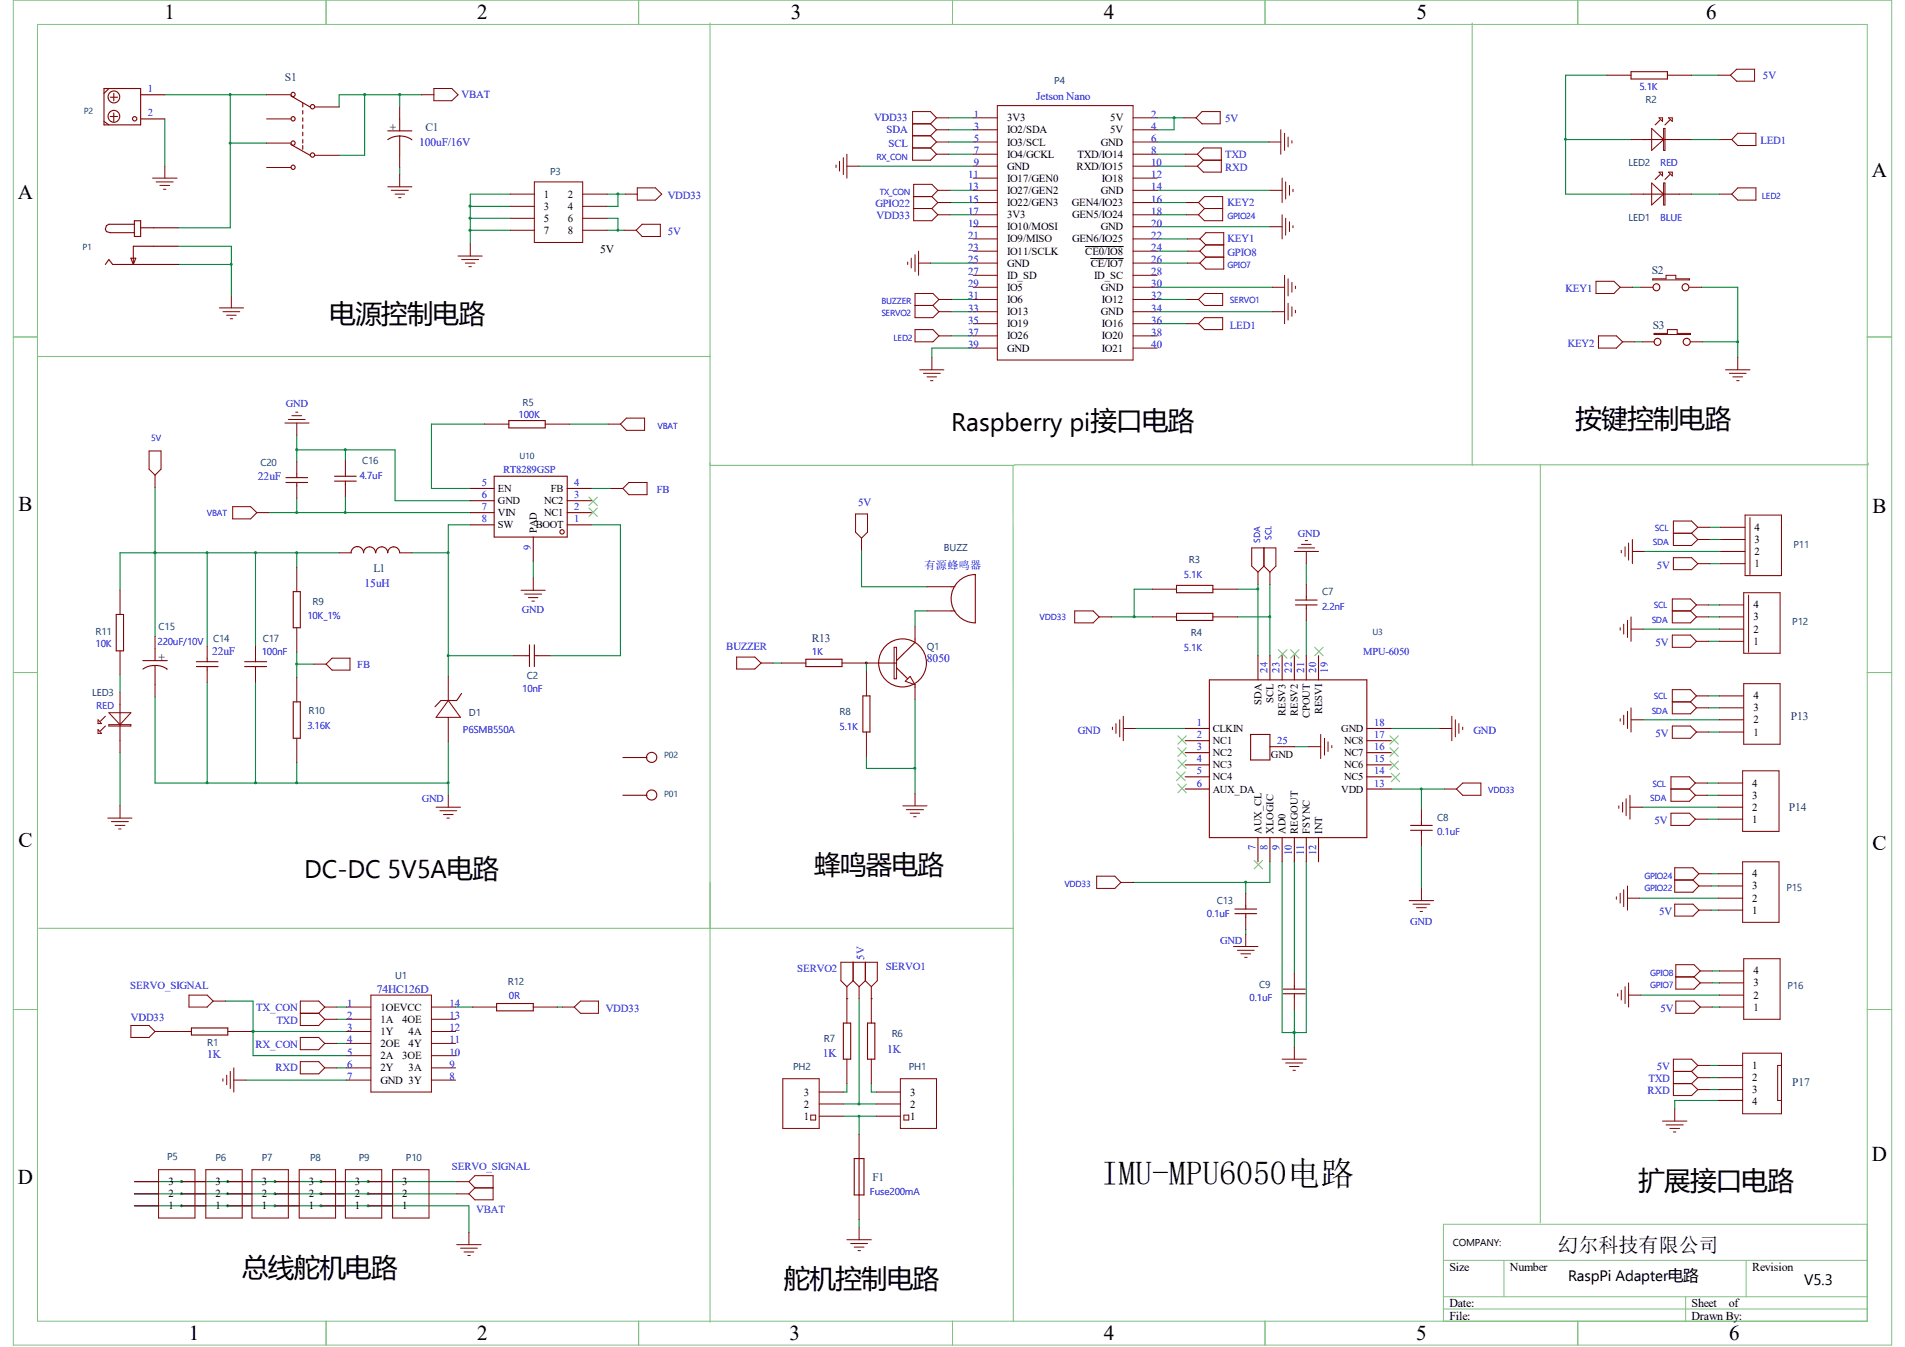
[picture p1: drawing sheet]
<svg xmlns="http://www.w3.org/2000/svg" width="297mm" height="210mm" viewBox="0 0 297 210" stroke-linecap="round" stroke-linejoin="round" font-family="sans-serif">
<g fill="none" stroke="#81c081" stroke-width=".16">
<path d="M2.1 0h292.8v209.7h-292.8zM5.8 3.8h285.3v202.2h-285.3zM50.8 0v3.8M99.6 0v3.8M148.5 0v3.8M197.2 0v3.8M246 0v3.8M2.1 52.5h3.7M291.1 52.5h3.8M2.1 104.9h3.7M291.1 104.9h3.8M2.1 157.4h3.7"/>
<path d="M291.1 157.4h3.8M225 196.5h66.1M234.5 196.5v5.7M272.2 196.5v5.7M291.1 190.9h-66.1v15.1M50.8 206v3.7M99.6 206v3.7M148.5 206v3.7M197.2 206v3.7M225 204.1h66.1M225 202.2h66.1M246 206v3.7"/>
<path d="M262.8 202.2v3.8"/>
</g>
<g fill="none" stroke="#81c081" stroke-width=".17">
<path d="M110.7 3.6v202.6M229.5 3.6v69M5.8 55.6h104.9M91.8 77.5l1.3 1.3M91.8 79.2l1.3 1.3M93.1 77.5l-1.3 1.3M93.1 79.2l-1.3 1.3M110.7 72.6h47.5M157.9 72.6l.1 133.4M240.2 72.4v118.3M291.3 72.2v.3h-133.1M183.6 114.7l1.4 1.3"/>
<path d="M183.6 116.6l1.4 1.3M183.6 118.5l1.4 1.3M185 114.7l-1.4 1.3M185 116.6l-1.4 1.3M185 118.5l-1.4 1.3M199.3 101.3l1.4 1.3M200.7 101.3l-1.4 1.3M201.2 101.3l1.3 1.3M202.5 101.3l-1.3 1.3M205 100.9l1.3 1.3M206.3 100.9l-1.3 1.3M216.7 114.7l1.3 1.3"/>
<path d="M216.7 116.6l1.3 1.3M216.7 118.7l1.3 1.3M218 114.7l-1.3 1.3M218 116.6l-1.3 1.3M218 118.7l-1.3 1.3M183.4 120.4l1.4 1.3M183.6 122.3l1.4 1.3M184.8 120.4l-1.4 1.3M185 122.3l-1.4 1.3M195.5 134.2l1.3 1.3M196.8 134.2l-1.3 1.3M216.9 120.6l1.3 1.3"/>
<path d="M218.2 120.6l-1.3 1.3M6.1 144.7h151.9"/>
</g>
<g fill="none" stroke="#008040" stroke-width=".17">
<path d="M25.7 14.8h15.9M25.7 18.5v7.4M35.9 14.8v20.7h-8.1M56.9 14.8v9.4h-4M62.3 14.8v1.9M65.7 14.8h-12.8v1.9M147.9 18.4h3.8M180.4 18.4h4.2M183 18.4v1.8h-2.6M250.5 11.7h-6.4v18.6h10.2M263.7 11.7h4.2M27.8 38.4h8.3v7.7"/>
<path d="M35.9 22.3h5.7M62.3 26.1v1.1M73.3 32.2h6.2M73.3 35.9h6.2M73.3 34h6.2M79.5 30.3h-6.2v7.7M94.7 30.3h2.8M94.7 34h1.7v1.9M94.7 35.9h2.6M96.4 30.3v1.9h-1.7M133.9 25.9h17.8M147.9 24h3.8"/>
<path d="M147.9 22.1h3.8M147.9 20.2h3.8M148.1 29.7h3.6M148.1 33.5h3.6M148.1 31.6h3.6M180.4 24h4.4M180.4 22.1h17.4M180.4 35.3h17.6M180.4 29.7h17.6M180.4 25.9h4.4M180.4 33.5h4.6M180.4 31.6h4.6"/>
<path d="M180.4 39.2h4.8M180.4 37.3h4.8M244.1 21.8h10.2M263.7 30.3h4.4M263.7 21.8h4.4M27.8 41.2h8.3M145.1 41h6.6M148.3 46.7h3.4M148.3 48.6h3.4M148.3 52.4h3.4M151.7 54.3h-6.4v1.5M180.4 46.7h4.6"/>
<path d="M180.4 48.6h18M180.4 41h4.8M180.4 44.8h18M180.4 50.5h4.6M254.5 44.8h1.3M254.9 53.3h1.1M265.3 44.8h5.6v11M265.4 53.3h5.5M24.2 76v23.2M42 79.9h31.3M46.3 70.1h15.3v8h11.7M46.3 67.9v4.1"/>
<path d="M46.3 77.7v2.2M53.8 70.1v1.7M53.8 77.5v2.4M75.6 66.1h-8.3v10.1h6M88.8 66.1h6M92.2 76.2h3M24.2 86.2h.1M32.3 86.2v14.6M39.8 86.2v14.6M46.3 86.2v2.2M52.9 86.2h-34.2v5.8M64.2 86.2h5.7"/>
<path d="M73.3 81.8h-3.4v23.7M83.1 87.5v2.6M92.2 81.8h4.5v20.4h-10.9M134.3 85.8v5.7h10.2M144.5 95.2h-1.8v2.5M173.3 96.2h6.4M179.7 91.9h-2.9v4.3M192.9 96.2h5.1M192.9 91.9h3.2M196.1 91.1v11.1M198 91.1v11.1M203.7 87.9v3.2"/>
<path d="M203.7 96.7v5.5M256.2 98.1h11.9M256.4 86h11.9M266.4 94.3h1.7M266.4 96.2h1.7M266.4 100h1.7M266.6 82.2h1.7M266.6 84.1h1.7M266.6 87.9h1.7M18.7 105.2v2.7M18.7 117.3v8.3M24.2 108.7v13.4h45.7"/>
<path d="M32.3 106.4v15.7M39.8 106.4v15.7M46.3 101.7v3.9M46.3 118.9v3.2M46.3 103.5h2.6M69.9 102.2h10.2M69.9 115.7v8.3M120.5 103.4h1.3M135.1 103.4h.1M135.1 103.4v1.3M135.1 117.9v1.9h7.6M142.7 109.1v14.7"/>
<path d="M177 113.6h7.8M201.8 116.4h2.2M216.9 113.6h7.6M256.2 112.2h11.9M266.4 108.5h1.7M266.4 110.4h1.7M266.4 114.1h1.7M194.2 137.6v1.7M198 134.4v3.2h-21.3M199.9 134.4v26.6h3.8v-26.6M201.8 134.4v17.4M216.9 123h8.3"/>
<path d="M221.6 123v3.2M221.6 131.9v6.6M256 125.9h11.9M266.2 122.1h1.7M266.2 124h1.7M266.2 127.7h1.7M266.8 136.2h1.1M266.8 138.1h1.1M35.1 156.1h4.4v8.5h14.5M52.5 158.9h1.5M52.5 157h1.5M71 157h2.7"/>
<path d="M86.9 157h.8M132 155.7h.1M133.9 155.7v16.4M135.8 155.7h.1M194.2 144.9v.8M201.8 157.4v5.9M255.7 140h12.2M255.8 155.2h12.3M266.8 141.9h1.1M267 157h1.1M267 151.4h1.1M267 153.2h1.1"/>
<path d="M26.1 160.8h.1M38.4 168.4h15.6M39.3 160.8h14.7M39.5 160.8h.1M52.5 166.5h1.5M52.5 162.7h1.5M131.5 172.1h5.1M131.5 174h5.1M132 169v1.3h-.5M133.9 174v2.9M135.8 169v1.3h.8M201.8 161h.1"/>
<path d="M266.6 166.1h1.3M266.6 168h1.3M266.6 169.9h1.3M267.9 171.6h-6.8v1.3M21 184.2h50.2M21 186.1h50.2M21 188h52.1v4.2M28.3 184.2h.1M28.3 186.1h.1M28.3 188h.1M35.5 184.2h.1M35.5 186.1h.1"/>
<path d="M35.5 188h.1M42.9 184.2h.1M42.9 186.1h.1M42.9 188h.1M50.1 184.2h.1M50.1 186.1h.1M50.1 188h.1M57.4 186.1h.1M57.4 184.2h.1M57.4 188h.1M133.9 190.1v1.3"/>
</g>
<g fill="#008040" stroke="#008040" stroke-width=".16">
<path d="M39.7 86.1h.3v.2h-.3z" fill-rule="evenodd"/>
<path d="M39.7 121.9h.3v.3h-.3z" fill-rule="evenodd"/>
<path d="M142.5 119.7h.2v.2h-.2z" fill-rule="evenodd"/>
<path d="M39.3 160.7h.3v.2h-.3z" fill-rule="evenodd"/>
<path d="M39.3 160.7h.3v.2h-.3z" fill-rule="evenodd"/>
<path d="M182.9 18.2h.3v.3h-.3z" fill-rule="evenodd"/>
<path d="M73.2 35.8h.2v.2h-.2z" fill-rule="evenodd"/>
<path d="M73.2 32h.2v.2h-.2z" fill-rule="evenodd"/>
<path d="M73.2 33.9h.2v.2h-.2z" fill-rule="evenodd"/>
<path d="M62.2 14.6h.2v.2h-.2z" fill-rule="evenodd"/>
<path d="M56.7 14.6h.3v.2h-.3z" fill-rule="evenodd"/>
<path d="M176.7 96.1h.2v.2h-.2z" fill-rule="evenodd"/>
<path d="M57.3 184.1h.2v.2h-.2z" fill-rule="evenodd"/>
<path d="M57.3 186h.2v.2h-.2z" fill-rule="evenodd"/>
<path d="M57.3 187.9h.2v.2h-.2z" fill-rule="evenodd"/>
<path d="M49.9 184.1h.3v.2h-.3z" fill-rule="evenodd"/>
<path d="M49.9 186h.3v.2h-.3z" fill-rule="evenodd"/>
<path d="M49.9 187.9h.3v.2h-.3z" fill-rule="evenodd"/>
<path d="M201.6 160.9h.3v.2h-.3z" fill-rule="evenodd"/>
<path d="M201.6 160.9h.3v.2h-.3z" fill-rule="evenodd"/>
<circle cx="69.9" cy="102.2" r=".15"/>
<circle cx="46.2" cy="79.9" r=".15"/>
<circle cx="53.8" cy="79.9" r=".15"/>
<circle cx="46.2" cy="103.5" r=".15"/>
<circle cx="69.9" cy="86.2" r=".15"/>
<circle cx="46.2" cy="86.2" r=".15"/>
<circle cx="32.3" cy="86.2" r=".15"/>
<circle cx="32.3" cy="122" r=".15"/>
<circle cx="24.2" cy="86.2" r=".15"/>
<circle cx="46.2" cy="122" r=".15"/>
<circle cx="69.9" cy="122" r=".15"/>
<circle cx="135.1" cy="103.4" r=".15"/>
<circle cx="53.8" cy="70.1" r=".15"/>
<circle cx="46.2" cy="70.1" r=".15"/>
<circle cx="270.9" cy="53.3" r=".15"/>
<circle cx="244.1" cy="21.7" r=".15"/>
<circle cx="133.9" cy="172.1" r=".15"/>
<circle cx="133.9" cy="174" r=".15"/>
<circle cx="96.3" cy="30.2" r=".15"/>
<circle cx="96.3" cy="35.9" r=".15"/>
<circle cx="221.6" cy="123" r=".15"/>
<circle cx="194.2" cy="137.5" r=".15"/>
<circle cx="196.1" cy="91.8" r=".15"/>
<circle cx="198" cy="96.2" r=".15"/>
<circle cx="42.9" cy="184.2" r=".15"/>
<circle cx="42.9" cy="186.1" r=".15"/>
<circle cx="42.9" cy="188" r=".15"/>
<circle cx="35.5" cy="184.2" r=".15"/>
<circle cx="35.5" cy="186.1" r=".15"/>
<circle cx="35.5" cy="188" r=".15"/>
<circle cx="28.3" cy="184.2" r=".15"/>
<circle cx="28.3" cy="186.1" r=".15"/>
<circle cx="28.3" cy="188" r=".15"/>
<circle cx="35.9" cy="14.7" r=".15"/>
<circle cx="35.9" cy="22.3" r=".15"/>
<circle cx="36" cy="41.2" r=".15"/>
</g>
<g fill="none" stroke="#800000" stroke-width=".17">
<path d="M16.2 13.8h5.7v5.7h-5.7zM16.2 18.9l.8 .6M17 13.8l-.8 .8M17.2 15.2h1.1M17.2 18.2h1.1M17.7 14.6v1.1M17.7 17.6v1.3M21.9 14.8h3.8M21.9 18.5h3.8M45.3 14.9l3 1.8M47.2 16.1v.6M47.2 17.2v.6"/>
<path d="M47.2 18.4v.5M47.2 19.5v.5M62.3 18.5v1.9M254.3 11.2h5.7v1.1h-5.7zM258.8 18.7l-.7 .8M260.3 18.7l-.7 .8M21 34.4h.9v2.5h-.9zM21 35h-4l-.4 .2-.2 .5 .2 .4 .6 .2h3.8M21.9 35.5h5.9M27.8 38.4h-7v2.8M45.3 22.5l3 1.7M47.2 20.6v.6"/>
<path d="M47.2 21.8v.5M47.2 22.7v.6M60.5 20.4h3.7M62.3 21.3h-.8l-1 .5M62.3 21.2v3M62.3 21.2l1.2 .2 .7 .4M256.2 30.3h5.7M256.2 21.8h5.7M258.8 27.2l-.7 .8M260.3 27.2l-.7 .8M16.4 41.2l.6-.7 .6 .7h10.2M20.4 40.3h.8l-.4 .9z"/>
<path d="M44.6 74.5h3.4M44.6 75.2h3.4M46.3 73.9v.6M46.3 75.2v.6M52.2 74.3h3.3M52.2 75h3.3M53.8 73.7v.6M53.8 75v.6M73.3 79.9h3.7M73.3 78.1h3.7M73.3 76.2h3.7M77 74.3h11.4v9.4h-11.4z"/>
<path d="M79.3 65.6h5.7v1.1h-5.7zM88.4 79.9h3.8M88.4 78.1h3.8M88.4 76.2h3.8M18.1 95.8h1.2v5.7h-1.2zM45.7 92.2h1.1v5.7h-1.1zM55.7 85.3a.86 .86 0 0 0-1 .9M55.7 85.2a.97 .97 0 0 1 1 1 .93 .93 0 0 1 .9-.9 .93 .93 0 0 1 .9 .9M58.6 86.2a.93 .93 0 0 1 .9-.9 .93 .93 0 0 1 1 .9 .93 .93 0 0 1 .9-.9 .93 .93 0 0 1 .9 .9M73.3 81.8h3.7M83.1 83.7v3.8M88.4 81.8h3.8"/>
<path d="M142.7 99.6v.6l-2.9 2.8M148.3 95.2h.6M148.3 91.5h.6M152.1 89.6v7.5a3.7 3.7 0 0 1-3.8-3.7 3.7 3.7 0 0 1 3.8-3.8M183.4 91.3h5.7v1.1h-5.7zM183.4 95.6h5.7v1.1h-5.7zM202 94.3h3.4M202 93.6h3.4M203.7 93v.6M203.7 94.3v.6M16.4 113.2l-.7 .8M16.4 111.7l-.7 .7"/>
<path d="M18.7 109.8v5.7M22.3 103h3.8M24.2 103.8h-.8l-1.1 .5M24.2 101.1v1.9M24.2 103.8v3M24.2 103.8l1.2 .2 .6 .4M30.6 103.2h3.4M30.6 103.9h3.4M32.3 102.6v.6M32.3 103.9v.6M38.1 103.2h3.5M38.1 103.9h3.5"/>
<path d="M39.8 102.6v.6M39.8 103.9v.6M45.7 109.4h1.1v5.7h-1.1zM72 108.1l-.8 1.1h-2.5l-.9 1M82 102.2h.5M82.5 100.5v3.4M83.3 102.2h.6M83.3 100.5v3.4M97.1 118.1h3.8M125.6 102.8h5.7v1.1h-5.7zM134.5 108.5h1.1v5.6h-1.1zM136.9 103.4h2.9"/>
<path d="M139.8 104.1l1.7 1.7M142.7 106.8v.3M184.8 113.6h3.8M184.8 115.5h3.8M184.8 117.3h3.8M184.8 119.3h3.8M188.6 106h24.5v24.6h-24.5zM195 114.5h3v4h-3zM196.1 102.2v3.8M198 102.2v3.8M198 116.4h3.8M199.9 102.2v3.8"/>
<path d="M201.8 102.2v3.8M203.7 102.2v3.8M205.6 102.2v3.8M213.1 113.6h3.8M213.1 115.5h3.8M213.1 117.3h3.8M213.1 119.3h3.8M97.1 124h3.8M184.8 121.1h3.8M184.8 123h3.8M196.1 130.6v3.8M198 130.6v3.8"/>
<path d="M199.9 130.6v3.8M201.8 130.6v3.8M203.7 130.6v3.8M205.6 130.6v3.8M213.1 121.1h3.8M213.1 123h3.8M219.9 129.5h3.4M219.9 128.7h3.4M221.6 128.1v.6M221.6 129.5v.5M77.4 156.5h5.7v1.1h-5.7zM131.5 159.5h1.1v5.6h-1.1z"/>
<path d="M135.3 159.5h1.1v5.6h-1.1zM192.5 142.5h3.4M192.5 141.7h3.4M194.2 141.1v.6M194.2 142.5v.5M200.1 154.9h3.4M200.1 154.2h3.4M201.8 153.6v.6M201.8 154.9v.6M29.8 160.3h5.7v1.1h-5.7zM267.9 171.6h3.8M133.2 180.6h1.5v5.7h-1.5z"/>
<path d="M133.9 180.6v5.7"/>
<circle cx="17.8" cy="18.1" r=".92"/>
<circle cx="17.8" cy="15.1" r=".92"/>
<circle cx="21" cy="18.5" r=".34"/>
<circle cx="45.7" cy="18.5" r=".33"/>
<circle cx="45.7" cy="14.7" r=".33"/>
<circle cx="48.7" cy="16.6" r=".34"/>
<circle cx="45.7" cy="26.1" r=".33"/>
<circle cx="45.7" cy="22.3" r=".33"/>
<circle cx="48.7" cy="24.2" r=".34"/>
<circle cx="258.2" cy="44.8" r=".54"/>
<circle cx="258.4" cy="53.3" r=".54"/>
<circle cx="262.8" cy="44.8" r=".54"/>
<circle cx="263" cy="53.3" r=".55"/>
<circle cx="87.6" cy="82.9" r=".34"/>
<circle cx="101.6" cy="118.1" r=".8"/>
<circle cx="140.7" cy="103.4" r="3.7"/>
<circle cx="101.6" cy="124" r=".8"/>
</g>
<g fill="none" stroke="#800000" stroke-width=".16">
<path d="M41.6 14.8h3.7M41.6 18.5h3.7M49.1 16.7h3.8M62.3 16.7v1.8M65.7 14.8h1.9M67.6 13.8h2.8l1 1-1 .9h-2.8zM142.3 19.3h2.8M145.1 19.3l.9 .9M146 18.4h1.9M146 18.4l-.9-1h-2.8v7.6h2.8l.9-1M146 18.4l-.9 .9M151.7 18.4h3.8"/>
<path d="M155.5 16.5h21.2v39.6h-21.2zM176.7 18.4h3.7M184.6 18.4h1.9M187.4 17.4h2.8v1.9h-2.8l-.9-.9zM250.5 11.7h3.8M258.7 18.4h.5v.5zM260 11.7h3.7M260.1 18.4h.6v.5zM267.9 11.7h1.9M269.8 11.7l1-.9h2.8v1.9h-2.8zM23.8 27.8h3.8M24.3 28.4h2.7"/>
<path d="M24.9 28.9h1.6M25.5 29.5h.4M25.7 25.9v1.9M41.6 22.3h3.7M41.6 26.1h3.7M49.1 24.2h3.8M60.5 29.1h3.7M61 29.7h2.7M61.6 30.3h1.5M62.1 30.8h.4M62.3 24.2v1.9M62.3 27.2v1.9"/>
<path d="M71.4 39.9h3.8M73.3 38v1.9M79.5 30.3h3.8M79.5 32.2h3.8M79.5 34h3.8M79.5 35.9h3.8M83.3 28.4h7.5v9.4h-7.5zM90.8 30.3h3.9M90.8 32.2h3.9M90.8 34h3.9M90.8 35.9h3.9M97.3 35.9h1.9"/>
<path d="M97.5 30.3h1.9M99.4 29.3h2.8l1 1-1 .9h-2.8zM100.1 35h2.9v1.9h-2.9l-.9-1zM130.3 25.7v.4M130.9 25.1v1.6M131.5 24.6v2.6M132 24v3.8M132 25.9h1.9M142.3 21.2h2.8M142.3 23.1h2.8M142.5 30.6h2.8M142.5 32.5h2.8"/>
<path d="M142.7 39.7v2.6M143.2 39.2v3.7M145.1 21.2l.9 .9M145.1 23.1l.9 .9M145.3 32.5l.9 1M145.3 30.6l.9 1M146 20.2h1.9M146 22.1h1.9M146 24h1.9M146 20.2l-.9 1M146 22.1l-.9 1M146.2 29.7h1.9"/>
<path d="M146.2 31.6h1.9M146.2 33.5h1.9M146.2 29.7l-.9 .9M146.2 29.7l-.9-1h-2.8v5.7h2.8l.9-.9M146.2 31.6l-.9 .9M151.7 20.2h3.8M151.7 22.1h3.8M151.7 24h3.8M151.7 25.9h3.8M151.7 27.8h3.8M151.7 29.7h3.8M151.7 31.6h3.8"/>
<path d="M151.7 33.5h3.8M151.7 35.3h3.8M151.7 37.3h3.8M151.7 39.2h3.8M176.7 20.2h3.7M176.7 22.1h3.7M176.7 24h3.7M176.7 25.9h3.7M176.7 27.8h3.7M176.7 29.7h3.7M176.7 31.6h3.7M176.7 33.5h3.7"/>
<path d="M176.7 35.3h3.7M176.7 37.3h3.7M176.7 39.2h3.7M184.8 24h1.9M184.8 25.9h1.9M185 31.6h1.9M185 33.5h1.9M185.2 37.3h1.9M185.2 39.2h1.9M186.7 24l.9-.9h2.8v3.7h-2.8l-.9-.9M186.7 24l.9 1M186.9 31.6l.9-1h2.8v3.8h-2.8l-.9-.9"/>
<path d="M186.9 31.6l.9 .9M187.1 37.3l.9-1h2.8v5.7h-2.8l-.9-1M187.1 39.2l.9 .9M187.1 37.3l.9 .9M187.6 25h2.8M187.6 25l-.9 .9M187.8 32.5h2.8M187.8 32.5l-.9 1M188 38.2h2.8M188 38.2l-.9 1M197.8 22.1h1.9M198 29.7h1.9"/>
<path d="M198 35.3h1.9M199.7 20.2v3.8M199.9 27.8v3.8M199.9 33.5v3.8M200.3 20.8v2.7M200.4 28.4v2.6M200.4 34v2.7M200.8 21.4v1.5M201 28.9v1.5M201 34.6v1.5M201.4 21.9v.4M201.6 29.5v.4"/>
<path d="M201.6 35.2v.3M254.3 30.3h1.9M254.3 21.8h1.9M257.5 28.5l1.9 1.8-1.9 1.7zM257.5 20l1.9 1.8-1.9 1.7zM258.7 26.8h.5v.6zM259.4 28.5h.2v3.5h-.2zM259.4 20h.2v3.5h-.2zM260.1 26.8h.6v.6zM261.9 30.3h1.8M261.9 21.8h1.8M268.1 30.3h1.9"/>
<path d="M268.1 21.8h1.9M270.9 29.3h2.9v1.9h-2.9l-.9-.9zM270.9 20.8h2.9v1.9h-2.9l-.9-.9zM34.2 48h3.8M34.8 48.6h2.6M35.3 49.1h1.5M35.9 49.7h.4M36.1 46.1v1.9M72 40.5h2.6M72.6 41h1.4M73.1 41.6h.4M141.5 40.9v.3"/>
<path d="M142.1 40.3v1.5M142.7 51.4h2.8l.9 1-.9 .9h-2.8zM142.7 47.6h2.8M143.2 41h1.9M143.4 57.7h3.8M144 58.2h2.6M144.5 58.8h1.5M145.1 59.4h.4M145.3 55.8v1.9M145.5 47.6l.9 1M146.4 46.7l-.9-.9h-2.8v3.7h2.8l.9-.9M146.4 46.7h1.9"/>
<path d="M146.4 48.6h1.9M146.4 52.4h1.9M146.4 46.7l-.9 .9M151.7 41h3.8M151.7 42.9h3.8M151.7 44.8h3.8M151.7 46.7h3.8M151.7 48.6h3.8M151.7 50.5h3.8M151.7 52.4h3.8M151.7 54.3h3.8M176.7 41h3.7"/>
<path d="M176.7 42.9h3.7M176.7 44.8h3.7M176.7 46.7h3.7M176.7 48.6h3.7M176.7 50.5h3.7M176.7 52.4h3.7M176.7 54.3h3.7M185 46.7h1.9M185 50.5h1.9M185.2 41h1.9M186.9 50.5l.9-1h2.8v1.9h-2.8zM186.9 46.7l.9-.9h2.8v1.8h-2.8z"/>
<path d="M188 40.1h2.8M188 40.1l-.9 .9M198.4 44.8h1.9M198.4 48.6h1.9M200.3 42.9v7.6M200.8 43.5v2.6M200.8 47.3v2.6M201.4 44v1.6M201.4 47.8v1.5M202 44.6v.4M202 48.4v.4M248.8 43.9h2.8l1 .9-1 1h-2.8z"/>
<path d="M249.2 52.4h2.8l1 .9-1 1h-2.8zM252.6 44.8h1.9M253 53.3h1.9M255.8 44.8h1.9M256 53.3h1.9M257.7 43.5h2.1v-.6h1.5v.6h2.1v.1h-5.7zM257.9 52h2.1v-.6h1.5v.6h2.1v.2h-5.7zM263.4 44.8h1.9M263.6 53.3h1.8M269 57.7h3.8M269.6 58.2h2.6M270.2 58.8h1.5"/>
<path d="M270.8 59.4h.3M270.9 55.8v1.9M23.2 70.3h1.9v2.9l-.9 .9-1-.9zM24.2 74.1v1.9M36.3 79h2.8l.9 .9-.9 1h-2.8zM40 79.9h2M44.4 66h3.8M45 65.4h2.6M45.5 64.8h1.5M46.1 64.3h.3M46.3 66v1.9M46.3 72v1.9"/>
<path d="M46.3 75.8v1.9M53.8 71.8v1.9M53.8 75.6v1.9M75.6 66.1h3.7M85 66.1h3.8M94.8 66.1h1.9M95.2 76.2h1.9M97.7 65.2h2.8v1.9h-2.8l-1-1zM98 75.2h2.9v1.9h-2.9l-.9-.9zM18.7 92v3.8M24.2 99.2v1.9M46.3 88.4v3.8"/>
<path d="M46.3 97.9v3.8M52.9 86.2h1.9M62.3 86.2h1.9M81.2 92h3.8M81.8 92.6h2.7M82.4 93.2h1.5M82.9 93.7h.4M83.1 90.1v1.9M133.4 80.1h1.9v2.9l-1 .9-.9-.9zM134.3 83.9v1.9M142.7 97.7v1.9M144.5 91.5h3.8"/>
<path d="M144.5 95.2h3.8M167.6 95.2h2.8l1 1-1 .9h-2.8zM171.4 96.2h1.9M179.7 96.2h3.7M179.7 91.9h3.7M189.1 96.2h3.8M189.1 91.9h3.8M196.1 89.2l-.9-.9v-2.9h3.7v2.9l-.9 .9M196.1 89.2v1.9M197.1 85.4v2.9M197.1 88.3l.9 .9M197.1 88.3l-1 .9"/>
<path d="M198 89.2v1.9M201.8 86h3.8M202.4 85.4h2.6M202.9 84.9h1.5M203.5 84.3h.4M203.7 86v1.9M203.7 91.1v1.9M203.7 94.9v1.8M252.6 97.9v.4M252.8 85.8v.4M253.2 97.3v1.5M253.4 85.3v1.4"/>
<path d="M253.7 96.7v2.7M253.9 84.7v2.6M254.3 98.1h1.9M254.3 96.2v3.8M254.5 86h1.9M254.5 84.1v3.8M260.7 99h2.9l.9 1-.9 .9h-2.9zM260.7 95.2h2.9M260.9 87h2.8l1 .9-1 .9h-2.8zM260.9 83.1h2.8M263.6 95.2l.9 1M263.7 83.1l1 1"/>
<path d="M264.5 94.3l-.9-.9h-2.9v3.7h2.9l.9-.9M264.5 100h1.9M264.5 96.2h1.9M264.5 94.3h1.9M264.5 94.3l-.9 .9M264.7 87.9h1.9M264.7 84.1h1.9M264.7 82.2h1.9M264.7 82.2l-1-1h-2.8v3.8h2.8l1-.9M264.7 82.2l-1 .9M268.1 100h3.8M268.1 98.1h3.8"/>
<path d="M268.1 96.2h3.8M268.1 94.3h3.8M268.3 87.9h3.8M268.3 86h3.8M268.3 84.1h3.8M268.3 82.2h3.8M271.9 92.4h5.6v9.5h-5.6zM272.1 80.3h5.6v9.4h-5.6zM272.6 92.8v8.9M272.8 80.7v8.9M15.3 112.2l.5 .6h-.5zM15.3 113.7l.5 .6h-.5z"/>
<path d="M17 111.1h3.4l-1.7 1.9zM17 113h3.4v.2h-3.4zM18.7 101.5v3.7M18.7 107.9v1.9M18.7 115.5v1.8M24.2 106.8v1.9M32.3 100.8v1.8M32.3 104.5v1.9M39.8 100.8v1.8M39.8 104.5v1.9M46.3 105.6v3.8M46.3 115.1v3.8"/>
<path d="M48.9 103.5h1.9M51.8 102.6h2.8v1.9h-2.8l-1-1zM69.9 109.2l1.9 2.6h-3.8zM69.9 105.5v3.7M69.9 111.8v3.9M80.1 102.2h1.9M83.9 102.2h1.9M114.9 102.4h2.8l1 1-1 .9h-2.8zM118.7 103.4h1.8M121.8 103.4h3.8M131.3 103.4h5.6M135.1 104.7v3.8"/>
<path d="M135.1 114.1v3.8M139.4 100.9h.4v4.9h-.4zM141.1 106.2l.8-.7 .8 1.3zM142.7 107.1v2M173.4 113.4v.3M174 112.8v1.5M174.6 112.2v2.7M175.1 113.6h1.9M175.1 111.7v3.8M204 116.4h1.9M205.9 114.5v3.8M206.5 115.1v2.6"/>
<path d="M207.1 115.7v1.5M207.6 116.2v.4M224.5 113.6h1.9M226.4 111.7v3.8M226.9 112.2v2.7M227.5 112.8v1.5M228 113.4v.3M252.6 112.1v.3M253.2 111.5v1.5M253.7 110.9v2.7M254.3 112.2h1.9M254.3 110.4v3.7"/>
<path d="M260.7 113.2h2.9l.9 .9-.9 1h-2.9zM260.7 109.4h2.9M263.6 109.4l.9 1M264.5 108.5l-.9-1h-2.9v3.8h2.9l.9-.9M264.5 114.1h1.9M264.5 110.4h1.9M264.5 108.5h1.9M264.5 108.5l-.9 .9M268.1 114.1h3.8M268.1 112.2h3.8M268.1 110.4h3.8M268.1 108.5h3.8"/>
<path d="M271.9 106.6h5.6v9.4h-5.6zM16.8 127.6h3.8M17.4 128.1h2.6M17.9 128.7h1.6M18.5 129.2h.4M18.7 125.6v2M68 125.9h3.8M68.6 126.4h2.6M69.1 127h1.6M69.7 127.6h.4M69.9 124v1.9M140.8 125.6h3.7"/>
<path d="M141.3 126.2h2.7M141.9 126.8h1.5M142.5 127.3h.3M142.7 123.8v1.8M171 136.6h2.8l1 1-1 .9h-2.8zM174.8 137.6h1.9M194.2 139.3v1.8M221.6 126.2v1.9M221.6 130v1.9M221.6 138.5v1.9M225.2 123h1.9M227.1 123l.9-.9h2.9v1.9h-2.9z"/>
<path d="M252 139.8v.4M252.4 125.6v.4M252.6 139.3v1.5M253 125.1v1.5M253.2 138.7v2.7M253.5 124.5v2.7M253.7 138.1v3.8M254.1 125.9h1.9M254.1 124v3.7M260.5 126.8h2.9l.9 .9-.9 1h-2.9zM260.5 123h2.9M261.1 137.2h2.8"/>
<path d="M263.4 123l.9 1M263.9 137.2l1 .9M264.3 127.7h1.9M264.3 124h1.9M264.3 122.1h1.9M264.3 122.1l-.9 .9M264.3 122.1l-.9-1h-2.9v3.8h2.9l.9-.9M264.9 138.1h1.9M264.9 136.2h1.9M264.9 136.2l-1-.9h-2.8v3.8h2.8l1-1M264.9 136.2l-1 1M267.9 138.1h3.8"/>
<path d="M267.9 136.2h3.8M267.9 127.7h3.8M267.9 125.9h3.8M267.9 124h3.8M267.9 122.1h3.8M271.7 120.2h5.7v9.4h-5.7zM271.7 134.4h5.7v9.4h-5.7zM20.4 159.9h2.8l1 .9-1 1h-2.8zM29.5 155.2h2.8l.9 .9-.9 .9h-2.8zM33.2 156.1h1.9M46.8 158h2.9M49.7 158l.9 .9"/>
<path d="M50.6 157h1.9M50.6 158.9h1.9M50.6 157l-.9-.9h-2.9v3.8h2.9l.9-1M50.6 157l-.9 1M54 157h3.8M54 158.9h3.8M57.8 155.2h9.5v15.1h-9.5zM67.3 157h3.7M67.3 158.9h3.7M73.7 157h3.7M83.1 157h3.8M87.7 157h1.8"/>
<path d="M89.5 157l1-.9h2.8v1.9h-2.8zM132 153.8v5.7M132 153.8l-.9-.9v-2.9h5.7v2.9l-1 .9M133 152.9l.9 .9M133 150v2.9M133 152.9l-1 .9M133.9 153.8v1.9M134.9 150v2.9M134.9 152.9l-1 .9M134.9 152.9l.9 .9M135.8 153.8v5.7M192.3 147.6h3.8"/>
<path d="M192.9 148.2h2.6M193.5 148.7h1.5M194.1 149.3h.3M194.2 143v1.9M194.2 145.7v1.9M201.8 151.8v1.8M201.8 155.5v1.9M219.7 140.4h3.8M220.3 141h2.6M220.9 141.5h1.5M221.4 142.1h.4M252.2 154.9v.4"/>
<path d="M252.8 154.4v1.5M253.4 153.8v2.7M253.7 140h2M253.9 155.2h1.9M253.9 153.2v3.8M261.1 141h2.8l1 .9-1 .9h-2.8zM261.3 156.1h2.8l1 .9-1 1h-2.8zM261.3 152.3h2.8M264.1 152.3l1 .9M264.9 141.9h1.9M265.1 157h1.9M265.1 153.2h1.9"/>
<path d="M265.1 151.4h1.9M265.1 151.4l-1-1h-2.8v3.8h2.8l1-1M265.1 151.4l-1 .9M267.9 141.9h3.8M267.9 140h3.8M268.1 155.2h3.8M268.1 157h3.8M268.1 153.2h3.8M268.1 151.4h3.8M271.9 149.5h5.6v9.4h-5.6zM24.2 160.8h5.6M34.8 168.2v.4"/>
<path d="M35.3 167.6v1.5M35.5 160.8h3.8M35.9 167v2.7M36.4 168.4h2M36.4 166.5v3.8M46.8 161.8h2.9l.9 .9-.9 1h-2.9zM46.8 165.5h2.9l.9 1-.9 .9h-2.9zM50.6 166.5h1.9M50.6 162.7h1.9M54 160.8h3.8M54 164.6h3.8M54 166.5h3.8"/>
<path d="M54 168.4h3.8M54 162.7h3.8M67.3 160.8h3.7M67.3 164.6h3.7M67.3 166.5h3.7M67.3 168.4h3.7M67.3 162.7h3.7M122 168.2h5.7v7.7h-5.7zM126.4 173.9h.8v.7h-.8zM127.7 170.3h3.8M127.7 174h3.8M127.7 172.1h3.8"/>
<path d="M132 165.1v3.9M133.9 176.9v3.7M135.8 165.1v3.9M136.6 170.3h3.8M136.6 174h3.8M136.6 172.1h3.8M140.4 168.2h5.6v7.7h-5.6zM140.9 173.9h.8v.7h-.8zM199.9 165.1h3.8M200.4 165.7h2.7M201 166.3h1.5M201.6 166.9h.4"/>
<path d="M201.8 163.3v1.8M259.2 174.8h3.8M259.8 175.4h2.6M260.3 175.9h1.6M260.9 176.5h.4M260.9 167h2.8M260.9 169h2.8M261.1 172.9v1.9M263.7 167l1 1M263.7 169l1 .9M264.7 166.1h1.9M264.7 168h1.9"/>
<path d="M264.7 169.9h1.9M264.7 166.1l-1 .9M264.7 166.1l-1-1h-2.8v5.7h2.8l1-.9M264.7 168l-1 1M267.9 166.1h3.8M267.9 168h3.8M267.9 169.9h3.8M271.7 164.2h6v9.5h-6zM277.7 166.1h-.5v5.5h.5M21 188h3.7M21 186.1h3.7M21 184.2h3.7"/>
<path d="M24.7 182.4h5.7v7.5h-5.7zM28.3 188h3.8M28.3 186.1h3.8M28.3 184.2h3.8M32.1 182.4h5.7v7.5h-5.7zM35.5 188h3.8M35.5 186.1h3.8M35.5 184.2h3.8M39.3 182.4h5.7v7.5h-5.7zM42.9 188h3.8M42.9 186.1h3.8M42.9 184.2h3.8"/>
<path d="M46.7 182.4h5.6v7.5h-5.6zM50.1 188h3.7M50.1 186.1h3.7M50.1 184.2h3.7M53.8 182.4h5.7v7.5h-5.7zM57.4 188h3.8M57.4 186.1h3.8M57.4 184.2h3.8M61.2 182.4h5.7v7.5h-5.7zM71.2 186.1h1.9M71.2 184.2h1.9M71.2 194.1h3.8"/>
<path d="M71.8 194.6h2.6M72.3 195.2h1.6M72.9 195.7h.4M73.1 184.2l.9 1M73.1 184.2l.9-.9h2.9v3.8h-2.9l-.9-1M73.1 192.2v1.9M74 185.2h2.9M74 185.2l-.9 .9M132 193.3h3.8M132.6 193.9h2.7M133.2 194.4h1.5M133.8 195h.4"/>
<path d="M133.9 186.3v3.8M133.9 191.4v1.9"/>
</g>
<path d="M169.2 38.4h5.9M170.1 40.3h5" fill="none" stroke="#000" stroke-width=".16"/>
<text font-size="5.2" x="171.7" y="184.8">IMU-MPU6050电路</text>
<g font-size="4.1">
<text x="51.4" y="50.3">电源控制电路</text>
<text x="245.7" y="66.7">按键控制电路</text>
<text x="127" y="136.2">蜂鸣器电路</text>
<text x="255.4" y="185.6">扩展接口电路</text>
<text x="37.8" y="199.2">总线舵机电路</text>
<text x="122.2" y="200.9">舵机控制电路</text>
</g>
<g font-size="3.9">
<text x="148.3" y="67.1">Raspberry pi接口电路</text>
<text x="47.4" y="136.9">DC-DC 5V5A电路</text>
</g>
<g font-size="3.3">
<text x="25.7" y="3">1</text>
<text x="74.4" y="3">2</text>
<text x="123.3" y="3">3</text>
<text x="172.1" y="3">4</text>
<text x="220.8" y="3">5</text>
<text x="266" y="3">6</text>
<text x="291.8" y="27.6">A</text>
<text x="2.8" y="31">A</text>
<text x="2.9" y="79.7">B</text>
<text x="291.9" y="79.9">B</text>
<text x="2.9" y="132.1">C</text>
<text x="291.9" y="132.5">C</text>
<text x="2.8" y="184.6">D</text>
<text x="291.8" y="181">D</text>
<text x="29.4" y="209">1</text>
<text x="74.4" y="209">2</text>
<text x="123.1" y="209">3</text>
<text x="172.1" y="209">4</text>
<text x="220.8" y="209">5</text>
<text x="269.6" y="209">6</text>
</g>
<text font-size="3.1" x="243" y="195.2">幻尔科技有限公司</text>
<g font-size="2.4">
<text x="244.5" y="199.7">RaspPi Adapter电路</text>
<text x="281.3" y="200.3">V5.3</text>
</g>
<g font-size="1.9">
<text x="226" y="203.8">Date:</text>
<text x="226" y="198.2">Size</text>
<text x="235.4" y="198.2">Number</text>
<text x="263.7" y="203.8">Sheet</text>
<text x="269.5" y="203.8">of</text>
<text x="273.2" y="198.2">Revision</text>
<text x="226" y="205.7">File:</text>
<text x="263.7" y="205.7">Drawn By:</text>
</g>
<g font-size="1.8" fill="#004080">
<text x="44.4" y="12.7">S1</text>
<text x="66.3" y="20.5">C1</text>
<text x="257.5" y="42.7">S2</text>
<text x="257.7" y="51.2">S3</text>
<text x="58.2" y="89.2">L1</text>
<text x="126.6" y="100.2">R13</text>
<text x="279.2" y="112.3">P13</text>
<text x="278.9" y="126.5">P14</text>
<text x="279.4" y="169.3">P17</text>
<text x="136" y="184.1">F1</text>
</g>
<g font-size="1.8" fill="#00f">
<text x="161.5" y="15.5">Jetson Nano</text>
<text x="65.4" y="22.7">100uF/16V</text>
<text x="40.2" y="74.9">22uF</text>
<text x="56.9" y="91.5">15uH</text>
<text x="33.1" y="102.1">22uF</text>
<text x="144.5" y="103.2">8050</text>
<text x="58.8" y="154.8">74HC126D</text>
<text x="32.3" y="165">1K</text>
<text x="128.3" y="164.8">1K</text>
<text x="138.3" y="164.3">1K</text>
</g>
<g font-size="1.8">
<text x="60.8" y="20.4">+</text>
<text x="93.6" y="39.4">5V</text>
<text x="24.7" y="103">+</text>
</g>
<g font-size="1.7" fill="#00f">
<text x="72" y="15.3">VBAT</text>
<text x="274.9" y="12.3">5V</text>
<text x="136.3" y="18.9">VDD33</text>
<text x="138.2" y="20.8">SDA</text>
<text x="138.5" y="22.9">SCL</text>
<text x="151.8" y="18.4">1</text>
<text x="151.8" y="20.2">3</text>
<text x="151.8" y="22.1">5</text>
<text x="179.5" y="18.4">2</text>
<text x="179.5" y="20.2">4</text>
<text x="179.5" y="22.1">6</text>
<text x="191" y="19.1">5V</text>
<text x="274.5" y="22.5">LED1</text>
<text x="151" y="27.8">11</text>
<text x="151" y="29.7">13</text>
<text x="151.8" y="24">7</text>
<text x="151.8" y="25.9">9</text>
<text x="179.5" y="27.8">12</text>
<text x="179.5" y="29.7">14</text>
<text x="179.5" y="24">8</text>
<text x="179.5" y="25.9">10</text>
<text x="191" y="26.7">RXD</text>
<text x="191" y="24.6">TXD</text>
<text x="104.1" y="31">VDD33</text>
<text x="136.5" y="32.3">GPIO22</text>
<text x="136.7" y="34.2">VDD33</text>
<text x="151" y="31.6">15</text>
<text x="151" y="33.5">17</text>
<text x="151" y="35.3">19</text>
<text x="179.5" y="31.6">16</text>
<text x="179.5" y="33.5">18</text>
<text x="179.5" y="35.3">20</text>
<text x="191.4" y="32.2">KEY2</text>
<text x="104.1" y="36.7">5V</text>
<text x="151" y="37.3">21</text>
<text x="151" y="39.2">23</text>
<text x="151" y="41">25</text>
<text x="179.5" y="37.3">22</text>
<text x="179.5" y="39.2">24</text>
<text x="179.5" y="41">26</text>
<text x="191.4" y="39.9">GPIO8</text>
<text x="191.4" y="37.8">KEY1</text>
<text x="151" y="42.9">27</text>
<text x="151" y="44.8">29</text>
<text x="151" y="46.7">31</text>
<text x="179.5" y="42.9">28</text>
<text x="179.5" y="44.8">30</text>
<text x="179.5" y="46.7">32</text>
<text x="244.1" y="45.6">KEY1</text>
<text x="151" y="48.6">33</text>
<text x="151" y="50.5">35</text>
<text x="151" y="52.4">37</text>
<text x="179.5" y="48.6">34</text>
<text x="179.5" y="50.5">36</text>
<text x="179.5" y="52.4">38</text>
<text x="191.8" y="51.2">LED1</text>
<text x="151" y="54.3">39</text>
<text x="179.5" y="54.3">40</text>
<text x="244.4" y="54.1">KEY2</text>
<text x="133.8" y="78.8">5V</text>
<text x="144.1" y="88.6">有源蜂鸣器</text>
<text x="258.3" y="88.6">5V</text>
<text x="113.2" y="101.3">BUZZER</text>
<text x="258.1" y="100.8">5V</text>
<text x="168.1" y="114.5">GND</text>
<text x="229.7" y="114.5">GND</text>
<text x="258.1" y="114.9">5V</text>
<text x="257.9" y="128.5">5V</text>
<text x="258.7" y="142.7">5V</text>
<text x="134.7" y="149.7" transform="rotate(-90 134.7 149.7)">5V</text>
<text x="20.3" y="154.2">SERVO_SIGNAL</text>
<text x="124.3" y="151.6">SERVO2</text>
<text x="138.1" y="151.2">SERVO1</text>
<text x="20.4" y="159.1">VDD33</text>
<text x="40" y="157.6">TX_CON</text>
<text x="43.1" y="159.7">TXD</text>
<text x="54.1" y="157">1</text>
<text x="54.1" y="160.8">3</text>
<text x="54.1" y="158.9">2</text>
<text x="70.1" y="160.8">12</text>
<text x="70.1" y="157">14</text>
<text x="70.1" y="158.9">13</text>
<text x="94.4" y="157.8">VDD33</text>
<text x="258.9" y="157.8">5V</text>
<text x="39.8" y="163.4">RX_CON</text>
<text x="43" y="167">RXD</text>
<text x="54.1" y="164.6">5</text>
<text x="54.1" y="166.5">6</text>
<text x="54.1" y="162.7">4</text>
<text x="70.1" y="162.7">11</text>
<text x="70.1" y="164.6">10</text>
<text x="70.1" y="166.5">9</text>
<text x="258.3" y="166.9">5V</text>
<text x="54.1" y="168.4">7</text>
<text x="70.1" y="168.4">8</text>
<text x="256.9" y="170.6">RXD</text>
<text x="257" y="168.7">TXD</text>
<text x="70.4" y="182.4">SERVO_SIGNAL</text>
<text x="74.3" y="189.1">VBAT</text>
</g>
<g font-size="1.7">
<text x="157" y="18.9">3V3</text>
<text x="157" y="20.8">IO2/SDA</text>
<text x="157" y="22.7">IO3/SCL</text>
<text x="171.6" y="22.7">GND</text>
<text x="173.1" y="18.9">5V</text>
<text x="173.1" y="20.8">5V</text>
<text x="157" y="24.6">IO4/GCKL</text>
<text x="157" y="26.5">GND</text>
<text x="157" y="28.3">IO17/GEN0</text>
<text x="167.8" y="26.5">RXD/IO15</text>
<text x="168" y="24.6">TXD/IO14</text>
<text x="171.8" y="28.3">IO18</text>
<text x="84.8" y="30.8">1</text>
<text x="84.8" y="32.7">3</text>
<text x="84.8" y="34.6">5</text>
<text x="88.5" y="30.8">2</text>
<text x="88.5" y="32.7">4</text>
<text x="88.5" y="34.6">6</text>
<text x="157" y="30.2">IO27/GEN2</text>
<text x="157" y="32.1">IO22/GEN3</text>
<text x="157" y="34">3V3</text>
<text x="157" y="35.9">IO10/MOSI</text>
<text x="167.1" y="32.1">GEN4/IO23</text>
<text x="167.1" y="34">GEN5/IO24</text>
<text x="171.6" y="35.9">GND</text>
<text x="171.6" y="30.2">GND</text>
<text x="84.8" y="36.4">7</text>
<text x="88.5" y="36.4">8</text>
<text x="157" y="37.8">IO9/MISO</text>
<text x="157" y="39.7">IO11/SCLK</text>
<text x="157" y="41.6">GND</text>
<text x="167.1" y="37.8">GEN6/IO25</text>
<text x="169.2" y="39.7">CE0/IO8</text>
<text x="170" y="41.6">CE/IO7</text>
<text x="157" y="43.5">ID_SD</text>
<text x="157" y="45.3">IO5</text>
<text x="157" y="47.2">IO6</text>
<text x="170.6" y="43.5">ID_SC</text>
<text x="171.6" y="45.3">GND</text>
<text x="171.8" y="47.2">IO12</text>
<text x="157" y="49.1">IO13</text>
<text x="157" y="51">IO19</text>
<text x="157" y="52.9">IO26</text>
<text x="171.6" y="49.1">GND</text>
<text x="171.8" y="51">IO16</text>
<text x="171.8" y="52.9">IO20</text>
<text x="157" y="54.8">GND</text>
<text x="171.8" y="54.8">IO21</text>
<text x="273.6" y="82.8">4</text>
<text x="273.6" y="88.4">1</text>
<text x="273.6" y="86.5">2</text>
<text x="273.6" y="84.7">3</text>
<text x="273.4" y="94.9">4</text>
<text x="273.4" y="100.5">1</text>
<text x="273.4" y="98.6">2</text>
<text x="273.4" y="96.7">3</text>
<text x="273.4" y="112.8">2</text>
<text x="273.4" y="110.9">3</text>
<text x="273.4" y="109.1">4</text>
<text x="273.4" y="114.7">1</text>
<text x="273.2" y="124.5">3</text>
<text x="273.2" y="122.6">4</text>
<text x="273.2" y="128.3">1</text>
<text x="273.2" y="126.4">2</text>
<text x="273.2" y="136.8">4</text>
<text x="273.2" y="142.5">1</text>
<text x="273.2" y="140.6">2</text>
<text x="273.2" y="138.7">3</text>
<text x="273.4" y="155.7">2</text>
<text x="273.4" y="153.8">3</text>
<text x="273.4" y="151.9">4</text>
<text x="59.3" y="157.6">1OEVCC</text>
<text x="59.3" y="161.4">1Y</text>
<text x="59.3" y="159.5">1A</text>
<text x="62.7" y="159.5">4OE</text>
<text x="63.7" y="161.4">4A</text>
<text x="273.4" y="157.6">1</text>
<text x="59.3" y="165.1">2A</text>
<text x="59.3" y="167">2Y</text>
<text x="59.3" y="163.2">2OE</text>
<text x="62.7" y="165.1">3OE</text>
<text x="63.7" y="163.2">4Y</text>
<text x="63.7" y="167">3A</text>
<text x="273.2" y="166.7">1</text>
<text x="59.3" y="169">GND 3Y</text>
<text x="125.3" y="172.7">2</text>
<text x="125.3" y="170.8">3</text>
<text x="141.9" y="172.7">2</text>
<text x="141.9" y="170.8">3</text>
<text x="273.2" y="168.6">2</text>
<text x="273.2" y="170.4">3</text>
<text x="273.2" y="172.3">4</text>
<text x="125.3" y="174.6">1</text>
<text x="141.9" y="174.6">1</text>
<text x="26.2" y="184.8">3</text>
<text x="33.6" y="184.8">3</text>
<text x="40.8" y="184.8">3</text>
<text x="48.2" y="184.8">3</text>
<text x="55.3" y="184.8">3</text>
<text x="62.7" y="184.8">3</text>
<text x="26.2" y="188.6">1</text>
<text x="26.2" y="186.7">2</text>
<text x="33.6" y="188.6">1</text>
<text x="33.6" y="186.7">2</text>
<text x="40.8" y="188.6">1</text>
<text x="40.8" y="186.7">2</text>
<text x="48.2" y="188.6">1</text>
<text x="48.2" y="186.7">2</text>
<text x="55.3" y="188.6">1</text>
<text x="55.3" y="186.7">2</text>
<text x="62.7" y="188.6">1</text>
<text x="62.7" y="186.7">2</text>
</g>
<g font-size="1.6" fill="#00f">
<text x="23" y="14.4">1</text>
<text x="255.6" y="14">5.1K</text>
<text x="23" y="18.2">2</text>
<text x="258.8" y="25.9">RED</text>
<text x="258.8" y="34.4">BLUE</text>
<text x="44.6" y="63.5">GND</text>
<text x="80.9" y="65.2">100K</text>
<text x="56.1" y="74.6">4.7uF</text>
<text x="75.1" y="75.8">5</text>
<text x="75.1" y="77.7">6</text>
<text x="78.4" y="73.7">RT8289GSP</text>
<text x="89.5" y="77.7">3</text>
<text x="89.5" y="75.8">4</text>
<text x="102.4" y="76.9">FB</text>
<text x="75.1" y="79.6">7</text>
<text x="75.1" y="81.4">8</text>
<text x="89.5" y="81.4">1</text>
<text x="89.5" y="79.6">2</text>
<text x="202.4" y="83.7">GND</text>
<text x="82.8" y="85.7" transform="rotate(-90 82.8 85.7)">9</text>
<text x="81.4" y="95.6">GND</text>
<text x="184.6" y="90.1">5.1K</text>
<text x="206.1" y="95">2.2nF</text>
<text x="14.9" y="100.9">10K</text>
<text x="24.6" y="100.5">220uF/10V</text>
<text x="47.9" y="96.5">10K_1%</text>
<text x="184.6" y="101.5">5.1K</text>
<text x="40.8" y="102.2">100nF</text>
<text x="55.7" y="104.1">FB</text>
<text x="81.4" y="107.9">10nF</text>
<text x="126.6" y="102.1">1K</text>
<text x="197.6" y="104.9" transform="rotate(-90 197.6 104.9)">24</text>
<text x="199.5" y="104.9" transform="rotate(-90 199.5 104.9)">23</text>
<text x="201.4" y="104.9" transform="rotate(-90 201.4 104.9)">22</text>
<text x="203.3" y="104.9" transform="rotate(-90 203.3 104.9)">21</text>
<text x="205.2" y="104.9" transform="rotate(-90 205.2 104.9)">20</text>
<text x="207" y="104.9" transform="rotate(-90 207 104.9)">19</text>
<text x="212.6" y="102.2">MPU-6050</text>
<text x="15" y="110.5">RED</text>
<text x="47.9" y="113.7">3.16K</text>
<text x="130.9" y="113.7">5.1K</text>
<text x="186.6" y="113.2">1</text>
<text x="214.2" y="113.2">18</text>
<text x="72.2" y="114.3">P6SMB550A</text>
<text x="186.6" y="115.1">2</text>
<text x="186.6" y="117">3</text>
<text x="186.6" y="118.9">4</text>
<text x="199.1" y="116">25</text>
<text x="214.2" y="118.9">15</text>
<text x="214.2" y="117">16</text>
<text x="214.2" y="115.1">17</text>
<text x="65.7" y="125.1">GND</text>
<text x="186.6" y="120.7">5</text>
<text x="186.6" y="122.6">6</text>
<text x="214.2" y="122.6">13</text>
<text x="214.2" y="120.7">14</text>
<text x="224.1" y="130.2">0.1uF</text>
<text x="195.7" y="132.5" transform="rotate(-90 195.7 132.5)">7</text>
<text x="197.6" y="132.5" transform="rotate(-90 197.6 132.5)">8</text>
<text x="199.5" y="132.5" transform="rotate(-90 199.5 132.5)">9</text>
<text x="201.4" y="133.3" transform="rotate(-90 201.4 133.3)">10</text>
<text x="203.3" y="133.3" transform="rotate(-90 203.3 133.3)">11</text>
<text x="205.2" y="133.3" transform="rotate(-90 205.2 133.3)">12</text>
<text x="188.2" y="143">0.1uF</text>
<text x="190.2" y="147.2">GND</text>
<text x="219.9" y="144.2">GND</text>
<text x="79.3" y="155.7">0R</text>
<text x="194.8" y="156.1">0.1uF</text>
<text x="135.6" y="186.3">Fuse200mA</text>
</g>
<g font-size="1.6" fill="#004080">
<text x="164.4" y="13">P4</text>
<text x="256.5" y="16">R2</text>
<text x="85.8" y="27.2">P3</text>
<text x="253.9" y="25.9">LED2</text>
<text x="253.9" y="34.4">LED1</text>
<text x="81.4" y="63.3">R5</text>
<text x="40.6" y="72.7">C20</text>
<text x="56.5" y="72.3">C16</text>
<text x="147.2" y="86">BUZZ</text>
<text x="185.3" y="87.8">R3</text>
<text x="279.6" y="85.4">P11</text>
<text x="48.7" y="94.3">R9</text>
<text x="206.1" y="92.8">C7</text>
<text x="14.9" y="99">R11</text>
<text x="24.7" y="98.3">C15</text>
<text x="33.2" y="100.1">C14</text>
<text x="41" y="100.1">C17</text>
<text x="144.5" y="101.3">Q1</text>
<text x="185.7" y="99.2">R4</text>
<text x="279.4" y="97.5">P12</text>
<text x="82.1" y="105.8">C2</text>
<text x="14.4" y="108.5">LED3</text>
<text x="48.1" y="111.3">R10</text>
<text x="73.1" y="111.6">D1</text>
<text x="130.9" y="111.5">R8</text>
<text x="224.1" y="127.9">C8</text>
<text x="189.7" y="141">C13</text>
<text x="278.5" y="138.9">P15</text>
<text x="61.6" y="152.7">U1</text>
<text x="79.2" y="153.6">R12</text>
<text x="196.3" y="154">C9</text>
<text x="278.7" y="154.2">P16</text>
<text x="139" y="161.8">R6</text>
<text x="32.3" y="163.1">R1</text>
<text x="123.7" y="166.8">PH2</text>
<text x="128.4" y="162.5">R7</text>
<text x="141.7" y="166.8">PH1</text>
<text x="26.1" y="180.8">P5</text>
<text x="33.6" y="181">P6</text>
<text x="40.8" y="181">P7</text>
<text x="48.3" y="181">P8</text>
<text x="55.9" y="181">P9</text>
<text x="63.3" y="181">P10</text>
</g>
<g font-size="1.6">
<text x="77.6" y="76.7">EN</text>
<text x="85.9" y="76.7">FB</text>
<text x="77.6" y="78.6">GND</text>
<text x="77.6" y="80.5">VIN</text>
<text x="77.6" y="82.4">SW</text>
<text x="83.5" y="82.4">BOOT</text>
<text x="83.7" y="83.1" transform="rotate(-90 83.7 83.1)">PAD</text>
<text x="84.8" y="80.5">NC1</text>
<text x="84.8" y="78.6">NC2</text>
<text x="196.7" y="109.9" transform="rotate(-90 196.7 109.9)">SDA</text>
<text x="198.5" y="109.6" transform="rotate(-90 198.5 109.6)">SCL</text>
<text x="200.4" y="111.6" transform="rotate(-90 200.4 111.6)">RESV3</text>
<text x="202.3" y="111.6" transform="rotate(-90 202.3 111.6)">RESV2</text>
<text x="204.2" y="112" transform="rotate(-90 204.2 112)">CPOUT</text>
<text x="206.1" y="111.4" transform="rotate(-90 206.1 111.4)">RESVI</text>
<text x="189.1" y="114.1">CLKIN</text>
<text x="189.1" y="116">NC1</text>
<text x="189.1" y="117.9">NC2</text>
<text x="189.1" y="119.8">NC3</text>
<text x="198.2" y="118.1">GND</text>
<text x="209.1" y="114.1">GND</text>
<text x="209.5" y="119.8">NC6</text>
<text x="209.5" y="117.9">NC7</text>
<text x="209.5" y="116">NC8</text>
<text x="189.1" y="121.7">NC4</text>
<text x="189.1" y="123.6">AUX_DA</text>
<text x="209.1" y="123.6">VDD</text>
<text x="209.5" y="121.7">NC5</text>
<text x="196.7" y="130" transform="rotate(-90 196.7 130)">AUX_CL</text>
<text x="198.5" y="130" transform="rotate(-90 198.5 130)">XLOGIC</text>
<text x="200.4" y="130" transform="rotate(-90 200.4 130)">AD0</text>
<text x="202.3" y="130" transform="rotate(-90 202.3 130)">REGOUT</text>
<text x="204.2" y="130" transform="rotate(-90 204.2 130)">FSYNC</text>
<text x="206.1" y="130" transform="rotate(-90 206.1 130)">INT</text>
<text x="226.5" y="194.2">COMPANY:</text>
</g>
<g font-size="1.4" fill="#004080">
<text x="13.1" y="17.8">P2</text>
<text x="12.9" y="38.9">P1</text>
<text x="81" y="71.5">U10</text>
<text x="214" y="99">U3</text>
<text x="103.5" y="118.2">P02</text>
<text x="103.5" y="124.2">P01</text>
</g>
<g font-size="1.4" fill="#00f">
<text x="136.7" y="25">RX_CON</text>
<text x="137.2" y="30.4">TX_CON</text>
<text x="191.4" y="34.2">GPIO24</text>
<text x="274.7" y="31">LED2</text>
<text x="191.4" y="41.8">GPIO7</text>
<text x="137.4" y="47.5">BUZZER</text>
<text x="191.8" y="47.3">SERVO1</text>
<text x="137.4" y="49.3">SERVO2</text>
<text x="139.3" y="53.1">LED2</text>
<text x="23.6" y="68.8">5V</text>
<text x="102.5" y="66.9">VBAT</text>
<text x="32.3" y="80.5">VBAT</text>
<text x="258" y="82.8">SCL</text>
<text x="196.5" y="84.7" transform="rotate(-90 196.5 84.7)">SDA</text>
<text x="198.3" y="84.2" transform="rotate(-90 198.3 84.2)">SCL</text>
<text x="257.7" y="85">SDA</text>
<text x="257.9" y="94.9">SCL</text>
<text x="162.1" y="96.7">VDD33</text>
<text x="257.5" y="97.1">SDA</text>
<text x="257.5" y="111.3">SDA</text>
<text x="257.9" y="109.1">SCL</text>
<text x="232" y="123.6">VDD33</text>
<text x="257.3" y="124.9">SDA</text>
<text x="257.6" y="122.6">SCL</text>
<text x="256.4" y="137">GPIO24</text>
<text x="165.9" y="138.3">VDD33</text>
<text x="256.4" y="138.9">GPIO22</text>
<text x="257.3" y="152.1">GPIO8</text>
<text x="257.3" y="154">GPIO7</text>
</g>
</svg>
